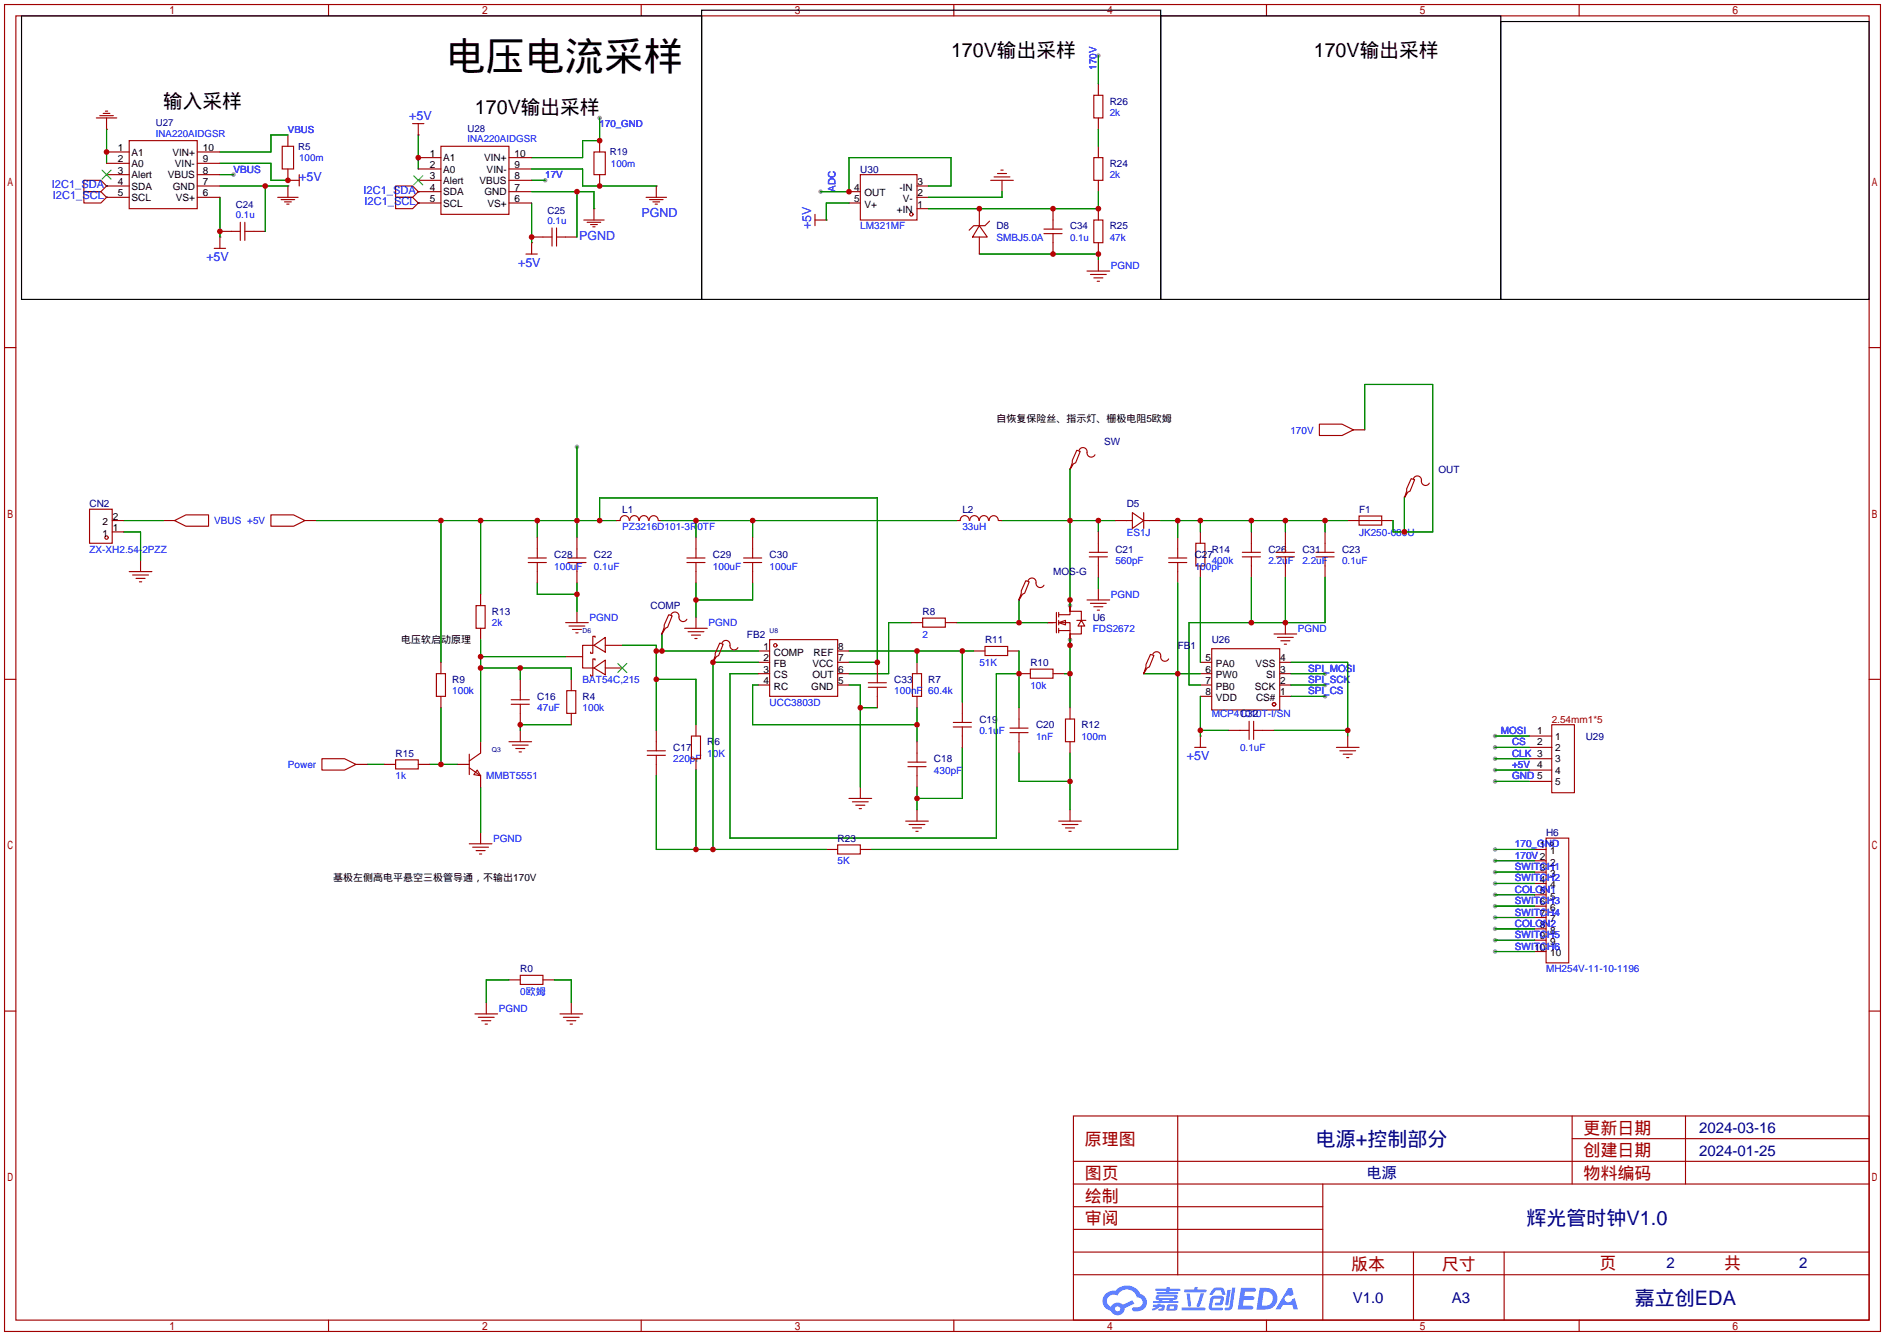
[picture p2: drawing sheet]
<svg xmlns="http://www.w3.org/2000/svg" width="422mm" height="299mm" viewBox="0 0 422 299" stroke-linecap="round" stroke-linejoin="round" font-family="sans-serif">
<g fill="#999">
<circle cx="52.3" cy="39.1" r=".51"/>
<circle cx="122.2" cy="40.4" r=".51"/>
<circle cx="129.3" cy="100.1" r=".51"/>
<circle cx="239.8" cy="135.6" r=".51"/>
<circle cx="239.8" cy="143.3" r=".51"/>
<circle cx="134.4" cy="26.4" r=".51"/>
<circle cx="296.9" cy="150.9" r=".51"/>
<circle cx="296.9" cy="153.4" r=".51"/>
<circle cx="296.9" cy="156" r=".51"/>
<circle cx="335" cy="190.2" r=".51"/>
<circle cx="335" cy="192.8" r=".51"/>
<circle cx="335" cy="195.3" r=".51"/>
<circle cx="335" cy="197.9" r=".51"/>
<circle cx="335" cy="200.4" r=".51"/>
<circle cx="335" cy="202.9" r=".51"/>
<circle cx="335" cy="205.5" r=".51"/>
<circle cx="335" cy="208" r=".51"/>
<circle cx="335" cy="210.6" r=".51"/>
<circle cx="335" cy="213.1" r=".51"/>
<circle cx="335" cy="164.8" r=".51"/>
<circle cx="335" cy="167.4" r=".51"/>
<circle cx="335" cy="169.9" r=".51"/>
<circle cx="335" cy="172.5" r=".51"/>
<circle cx="335" cy="175" r=".51"/>
<circle cx="246.1" cy="12.4" r=".51"/>
<circle cx="183.9" cy="42.9" r=".51"/>
</g>
<g fill="none" stroke="#a10000" stroke-width=".25">
<path d="M1 1h420.4v297.2h-420.4zM3.6 3.6h415.2v292.1h-415.2zM73.6 1v2.6M143.7 1v2.6M213.7 1v2.6M283.8 1v2.6M353.9 1v2.6M1 77.9h2.6M418.8 77.9h2.6M1 152.1h2.6M418.8 152.1h2.6M1 226.4h2.6"/>
<path d="M418.8 226.4h2.6M240.5 249.9h178.3v45.8h-178.3zM263.9 249.9v35.6M352.3 249.9v15.3M352.3 255h66.5M377.7 249.9v15.3M240.5 270.3h55.9M240.5 265.2h178.3M240.5 275.3h55.9M240.5 260.1h178.3M296.4 265.2v30.5M73.6 295.7v2.5"/>
<path d="M143.7 295.7v2.5M213.7 295.7v2.5M240.5 285.5h178.3M240.5 280.4h178.3M283.8 295.7v2.5M316.7 280.4v15.3M337.1 280.4v15.3M353.9 295.7v2.5"/>
</g>
<g fill="#5487ff">
<path d="M278.1 288.4h2.7a.48 .48 0 0 1 .7 .4 .48 .48 0 0 1-.7 .5h-1.8l-.2 1h1.9a.43 .43 0 0 1 .4 .5 .43 .43 0 0 1-.5 .4h-1.9l-.2 1.2h1.7a.45 .45 0 0 1 .6 .2 .45 .45 0 0 1-.2 .6l-3.2 .1z"/>
<path d="M288.7 288.5h.8l.4 1.4-.7 .4a.84 .84 0 0 0-1.2 .2 .84 .84 0 0 0 .3 1.2 .84 .84 0 0 0 1.1-.4l.1-.3 .6-.3 .7 2.5h-.9l-.3-1h-2.1l-.6 1h-1.1z"/>
<path d="M275.1 288.9h.7l-.5 3.2a.36 .36 0 0 1-.4 .3 .36 .36 0 0 1-.3-.4z"/>
<path d="M276.1 288.4h.7l-.6 4.3a1.13 1.13 0 0 1-1.8 .6l.2-.4 .7-.1 .2-.2z"/>
<path d="M271.8 288.7l.6-.3 1-.1a.77 .77 0 0 1 .9 .6l.3 .9-.2 .2h-.5l-.3-.9-.2-.1h-1l-.7 1h-.6z"/>
<path d="M271.4 290.5l.5-.3h1.7a.81 .81 0 0 1 .7 .5 .81 .81 0 0 1-.2 .9 .81 .81 0 0 1-.9 .8h-.7a.32 .32 0 0 1-.3-.4 .32 .32 0 0 1 .4-.3h.7l.3-.9-1.7 .1-.3 1.9h2.2a.32 .32 0 0 1 .3 .4 .32 .32 0 0 1-.4 .3h-2.3l-.4-.4-.1-.5z"/>
<path d="M264.8 292.8h5a.33 .33 0 0 1 .4 .4 .33 .33 0 0 1-.4 .3h-4.9l-.1-.2z"/>
<path d="M269.1 289.6h.7l-.6 2.1a.98 .98 0 0 1-.8 1l-.3-.3z"/>
<path d="M265.9 289.7h.7l.3 2.6a.34 .34 0 0 1-.3 .3 .34 .34 0 0 1-.4-.2z"/>
<path d="M265.4 288.8h2.2l.2-.6h.6l-.1 .6h1.8a.32 .32 0 0 1 .3 .3 .32 .32 0 0 1-.4 .3h-4.5l-.1-.1z"/>
<path d="M258.4 292.2h.9l.1-.2h.7l-.1 .2h.9l.1 .2-.1 .9-1.3 .2v-.4h.6l.1-.4a.68 .68 0 0 0-.9 .4l-1.1 .5-.2-.5 1-.4h-.8z"/>
<path d="M259 288.6h2.4l.1-.3h.7l-.1 .3h2.2l.3 .3-.3 .2h-2.2l-.1 .3h1.8l.2 .2-.2 .2h-4.5l-.1-.4h2l.1-.3h-2.3l-.1-.1z"/>
<path d="M282.3 288.4l-.7 4.9h1.6a2.5 2.5 0 0 0 3.1-2.5 2.5 2.5 0 0 0-3.1-2.4zM283.2 289.3a1.65 1.65 0 0 1 2 1.7 1.65 1.65 0 0 1-2.2 1.4h-.3z"/>
<path d="M259.1 290.2l-.1 .7 .6 .2 .1 .3h-1.3l.1 .4h5.4l.2-.2-.2-.2h-1.2l.2-.3a.7 .7 0 0 0 .8-.2 .7 .7 0 0 0 0-.9h-4.1zM259.7 290.4l3.5 .1-.2 .3h-3.2zM260.4 291.1h1.7l-.2 .3h-1.4z"/>
<path d="M261.6 292.3a1.05 1.05 0 0 0-.1 1.2 2.91 2.91 0 0 0 2.2-.2 .98 .98 0 0 0 0-1.1l-1.6-.1zM262.2 292.6h.8l.1 .3-.2 .2h-.8z"/>
<path d="M247.8 289.7a2.23 2.23 0 0 0-.6 2.3 2.23 2.23 0 0 0 1.8 1.6 1.58 1.58 0 0 0 1.7 1 1.58 1.58 0 0 0 1.3-1.6l2.2-1-.5-.8-2.1 1a1.65 1.65 0 0 0-2.6 .5 1.47 1.47 0 0 1-.8-2.1 1.47 1.47 0 0 1 2.2-.4 2.3 2.3 0 0 1 2.3-1.4 2.3 2.3 0 0 1 2.1 1.8 1.12 1.12 0 0 1 1.3 1 1.12 1.12 0 0 1-1.2 1.2h-.7a.45 .45 0 0 0-.5 .3 .45 .45 0 0 0 .4 .6 2.21 2.21 0 0 0 2.2-.6 2.21 2.21 0 0 0 .5-2.3 2.13 2.13 0 0 0-1.3-1 3.3 3.3 0 0 0-5.5-.7l-1.2 .1zM249.9 293.2a.57 .57 0 0 1 1.1 0 .57 .57 0 0 1-1.1 0z"/>
</g>
<path d="M4.8 3.6h152.4v63.5h-152.4zM157.2 2.3h102.9v64.8h-102.9zM260.1 3.6h76.2v63.5h-76.2zM336.3 4.8h82.5v62.3h-82.5z" fill="none" stroke="#000" stroke-width=".25"/>
<g fill="none" stroke="#a10000" stroke-width=".25">
<path d="M246.1 18.8v2.5M21.6 26.4h4.6M22.4 25.9h3M23.1 25.4h1.5M23.6 24.9h.5M23.9 29h.1M23.9 26.4v2.6M23.9 34h5.1M23.9 36.6h5.1M23.9 39.1h5.1M29 31.5h15.2v15.2h-15.2zM44.2 34h5.1"/>
<path d="M44.2 36.6h5.1M44.2 39.1h5.1M63.2 32.8h2.6v5h-2.6zM64.5 30.2v2.6M64.5 37.8v2.6M67.1 39.1v2.6M92.5 27.7h2.5M93.7 30.2h.1M93.7 27.7v2.5M93.7 35.3h5.1M93.7 37.8h5.1M98.8 32.8h15.2v15.2h-15.2z"/>
<path d="M114 35.3h5.1M114 37.8h5.1M133.1 34h2.5v5.1h-2.5zM134.4 31.5v2.5M134.4 39.1v2.6M192.8 39.1h12.7v10.2h-12.7zM222.8 39.6h3.5M223.5 38.9h2.1M224.3 38.1h.5M245.1 35.3h2v5.1h-2zM245.1 21.3h2v5.1h-2zM246.1 26.4v2.6"/>
<path d="M246.1 32.8v2.5M18.8 40.4h3.8l1.3 1.3-1.3 1.2h-3.8zM18.8 42.9h3.8l1.3 1.3-1.3 1.3h-3.8zM23.9 41.7h.1M23.9 44.2h.1M23.9 44.2h5.1M23.9 41.7h5.1M44.2 44.2h5.1M44.2 41.7h5.1M48 55.6h2.5M49.3 53.1h.1M49.3 51.8h4.5"/>
<path d="M49.3 53.1v2.5M53.8 49.8v4M54.9 49.8v4M54.9 51.8h4.5M62.2 44.2h4.6M63 44.7h3M63.8 45.2h1.5M64.3 45.7h.5M64.5 41.7h.1M64.5 40.4h.1M64.5 41.7v2.5M64.5 40.4h2.6"/>
<path d="M88.6 41.7h3.9l1.2 1.2-1.2 1.3h-3.9zM88.6 44.2h3.9l1.2 1.3-1.2 1.2h-3.9zM93.7 42.9h.1M93.7 45.5h.1M93.7 40.4h5.1M93.7 42.9h5.1M93.7 45.5h5.1M114 40.4h5.1M114 42.9h5.1M114 45.5h5.1M117.9 56.9h2.5M119.1 54.4h.1"/>
<path d="M119.1 53.1h4.6M119.1 54.4v2.5M123.7 51.1v4M124.7 51.1v4M124.7 53.1h4.6M130.8 49.3h4.6M131.6 49.8h3M132.3 50.3h1.6M132.8 50.8h.5M133.1 46.7h.1M133.1 46.7v2.6M144.8 44.2h4.6"/>
<path d="M145.5 44.7h3.1M146.3 45.2h1.5M146.8 45.7h.5M147.1 41.7h.1M147.1 41.7v2.5M182.6 49.3h2.6M182.6 48v2.5M185.2 49.3h.1M190.2 42.9h2.6M190.2 45.5h2.6M205.5 44.2h2.5M205.5 41.7h2.5"/>
<path d="M205.5 46.7h2.5M219.5 50.5l1.7 2.6h-3.3zM219.5 46.7v3.8M219.5 53.1v3.8M221.7 49.5l-1 1h-2.5l-1 1.1M222 40.4h5.1M224.5 40.4v2.5M233.9 51.3h4.1M233.9 52.3h4.1M236 46.7v4.6M236 52.3v4.6M245.1 49.3h2v5.1h-2z"/>
<path d="M246.1 40.4v2.5M246.1 46.7v2.6M246.1 54.4v2.5M246.1 58.2v2.5M243.6 60.7h5.1M244.3 61.5h3.6M245.1 62.2h2M245.9 63h.5M295.7 95h5l2.6 1.3-2.6 1.2h-5zM303.3 96.3h2.5M20.1 114h5v7.7h-5zM25.1 116.6h2.6"/>
<path d="M25.1 119.1h2.6M36.6 116.6h2.5M39.1 116.6l2.6-1.3h5v2.6h-5zM60.7 115.3h5.1l2.5 1.3-2.5 1.3h-5.1zM68.3 116.6h2.6M138.2 116.6h.7M139 116.6a1.01 1.01 0 0 1 1-1.1 1.01 1.01 0 0 1 1 1.1M141.1 116.6a1.01 1.01 0 0 1 1-1.1 1.01 1.01 0 0 1 1 1.1M143.3 116.6a1.01 1.01 0 0 1 1-1.1 1.01 1.01 0 0 1 1 1.1M145.5 116.6a1.01 1.01 0 0 1 1-1.1 1.01 1.01 0 0 1 1 1.1M147.6 116.6h.7M214.4 116.6h.7"/>
<path d="M215.2 116.6a1.01 1.01 0 0 1 1-1.1 1.01 1.01 0 0 1 1 1.1M217.3 116.6a1.01 1.01 0 0 1 1-1.1 1.01 1.01 0 0 1 1 1.1M219.5 116.6a1.01 1.01 0 0 1 1-1.1 1.01 1.01 0 0 1 1 1.1M221.7 116.6a1.01 1.01 0 0 1 1-1.1 1.01 1.01 0 0 1 1 1.1M223.8 116.6h.7M239.8 104.9v.3M241.3 100.8l.8 .3-1.1 2.5-.5 .3-.7 1.3 .5-1.6v-.5zM241.8 100.8a.93 .93 0 0 1 1.1-.5 .93 .93 0 0 1 .7 1 .94 .94 0 0 0 .7 1 .94 .94 0 0 0 1.1-.4M246.1 119.1v4.6M249.9 116.6h3.8M253.7 114.8l2.6 1.8-2.6 1.8zM256.3 116.6h3.8"/>
<path d="M256.3 114.8v3.6M269 119.1v2.6M280.4 119.1v4.6M288 119.1v4.6M296.9 119.1v4.6M302 116.6h10.2M304.5 115.6h5.1v2h-5.1zM314.7 111.3v.2M316.2 107.2l.8 .2-1 2.6-.5 .2-.8 1.3 .5-1.5v-.5zM316.7 107.2a.93 .93 0 0 1 1.2-.6 .93 .93 0 0 1 .6 1.1 .94 .94 0 0 0 .7 1 .94 .94 0 0 0 1.1-.5M29 128h5M29.7 128.8h3.6"/>
<path d="M30.5 129.5h2M31.2 130.3h.5M31.5 125.5v2.5M106.7 135.6h2v5.1h-2zM107.7 133.1v2.5M118.4 126h4M118.4 125h4M120.4 120.4v4.6M120.4 126v4.6M126.7 139.4h5.1M127.3 126h4M127.3 125h4"/>
<path d="M129.3 120.4v4.6M129.3 126v4.6M129.3 136.9v2.5M149.9 137.7l.7 .2-1 2.6-.5 .2-.8 1.3 .5-1.5v-.5zM150.4 137.7a.93 .93 0 0 1 1.1-.6 .93 .93 0 0 1 .6 1.1 .94 .94 0 0 0 .7 1 .94 .94 0 0 0 1.1-.5M153.9 126h4.1M153.9 125h4.1M156 120.4v4.6M156 126v4.6M156 138.2v2.5M166.6 126h4.1M166.6 125h4.1"/>
<path d="M168.7 120.4v4.6M168.7 126v4.6M204.2 139.4h2.6M206.8 138.4h5v2.1h-5zM211.8 139.4h2.6M228.3 134.1v.3M229.9 130l.7 .3-1 2.5-.5 .3-.8 1.3 .6-1.6v-.5zM230.4 130a.93 .93 0 0 1 1.1-.5 .93 .93 0 0 1 .7 1.1 .94 .94 0 0 0 .6 1 .94 .94 0 0 0 1.1-.5M234.7 139.4h2M236.7 137.2v4.5M237.2 139.4h2.6v2.6h2.5v-1.8M237.2 137.7h2.6v-.8h2.5v2"/>
<path d="M237.2 139.4l1.6-.5v1.1zM237.2 137.2v1M237.2 138.9v1.1M239.8 134.4v2.5M241.3 138.9h2M242.3 138.9l.8 1.3h-1.5zM243.6 134.4h5.1M244.1 124.7h4.1M244.1 123.7h4.1M244.3 135.1h3.6M245.1 135.9h2M245.9 136.7h.5"/>
<path d="M246.1 124.7v4.6M246.1 131.8v2.6M261.9 126h4M261.9 125h4M263.9 120.4v4.6M263.9 126v4.6M268 121.7h2v5h-2zM269 126.7v2.6M278.4 124.7h4M278.4 123.7h4M280.4 124.7v4.6M286 124.7h4.1"/>
<path d="M286 123.7h4.1M288 124.7v4.6M288 139.4v2.6M294.9 124.7h4.1M294.9 123.7h4.1M296.9 124.7v4.6M97.8 150.9h2v5.1h-2zM98.8 148.3v2.6M98.8 156v2.5M107.7 140.7v2.6M114.6 157.7h4M114.6 156.7h4"/>
<path d="M116.6 152.1v4.6M116.6 157.7v4.6M126.7 147.1h3.9M127 154.7h2v5.1h-2zM127.5 140.2h3.6M128 152.1v2.6M128 159.8v2.5M128.3 141h2M129 141.7h.5M133.1 144.5l2.5-1.8v3.3zM133.1 149.6l2.5-1.8v3.3zM133.1 144.5h-2.5v5.1h2.5"/>
<path d="M133.3 142.7v-.2h-.5v3.8h-.5v-.3M133.3 147.8v-.2h-.5v3.8h-.5v-.3M135.6 144.5h3.8M135.6 149.6h3.8M148.3 141.7v.3M153.4 140.7h5.1M154.2 141.5h3.5M154.9 142.2h2.1M155.7 143h.5M159.8 148.1v.2M161.3 144l.8 .3-1.1 2.5-.5 .3-.7 1.2 .5-1.5v-.5zM161.8 144a.93 .93 0 0 1 1.1-.5 .93 .93 0 0 1 .7 1 .94 .94 0 0 0 .7 1 .94 .94 0 0 0 1.1-.5"/>
<path d="M169.9 153.4h2.6M169.9 150.9h2.6M169.9 148.3h2.6M169.9 145.8h2.6M172.5 143.3h15.2v12.7h-15.2zM187.7 153.4h2.5M187.7 150.9h2.5M187.7 148.3h2.5M187.7 145.8h2.5M194.6 152.9h4M194.6 153.9h4M196.6 148.3v4.6"/>
<path d="M196.6 153.9v4.6M204.5 150.9h2v5.1h-2zM205.5 148.3v2.6M205.5 156v2.5M215.6 157.2v4.6M218.2 145.8h2.5M220.7 144.8h5.1v2h-5.1zM225.8 145.8h2.5M228.3 150.9h2.6M228.3 158.5v4.6M230.9 149.9h5.1v2h-5.1zM236 150.9h2.5"/>
<path d="M237.2 140.7v1M237.2 141.2h2.6M239.8 142v2.5M239.8 158.5v2.5M256.3 150.6v.3M257.8 146.6l.8 .2-1 2.6-.6 .2-.7 1.3 .5-1.5v-.6zM258.3 146.6a.93 .93 0 0 1 1.1-.6 .93 .93 0 0 1 .7 1.1 .94 .94 0 0 0 .7 1 .94 .94 0 0 0 1.1-.5M269 156h2.5M269 153.4h2.5M269 150.9h2.5M269 148.3h2.5M271.5 145.3h15.3v13.7h-15.3z"/>
<path d="M285.5 142h5.1M286.3 142.7h3.5M286.8 156h2.5M286.8 153.4h2.5M286.8 150.9h2.5M286.8 148.3h2.5M287 143.5h2.1M287.8 144.3h.5M72.1 169.9h5.1l2.6 1.3-2.6 1.3h-5.1zM79.8 171.2h2.5M86.1 171.2h2.5M88.6 170.2h5.1v2h-5.1z"/>
<path d="M93.7 171.2h2.6M102.6 171.2h2.6M105.2 168.9v4.6M105.2 172l2.5 1.7M106.9 172.5l.8 1.2-1.5-.2zM107.7 166.1v2.6l-2.5 1.7M107.7 173.7v2.6M114 166.1h5.1M114.8 166.9h3.6M115.6 167.6h2M116.3 168.4h.5M116.6 163.6v2.5"/>
<path d="M145 169.2h4.1M145 168.1h4.1M147.1 163.6v4.5M147.1 169.2v4.5M154.9 164.8h2.1v5.1h-2.1zM156 162.3v2.5M156 169.9v2.6M190.2 178.8h5.1M191 179.6h3.6M192.8 176.3v2.5M203.5 171.7h4M203.5 170.7h4"/>
<path d="M205.5 166.1v4.6M205.5 171.7v4.6M213.6 162.8h4.1M213.6 161.8h4.1M215.6 162.8v4.6M226.3 164.1h4.1M226.3 163.1h4.1M228.3 164.1v4.6M238.8 161h2v5.1h-2zM239.8 166.1v2.6M267.7 167.4h2.6M269 164.8h.1"/>
<path d="M269 164.8v2.6M275.3 163.6h4.6M279.9 161.5v4.1M280.9 163.6h4.6M280.9 161.5v4.1M299.5 167.4h5M300.2 168.1h3.6M301 168.9h2M301.8 169.7h.5M302 164.8v2.6M342.6 167.4h5.1M342.6 164.8h5.1"/>
<path d="M342.6 169.9h5.1M342.6 172.5h5.1M342.6 175h5.1M347.7 162.3h5.1v15.2h-5.1zM105.2 189h5M105.9 189.7h3.6M106.7 190.5h2M107.4 191.3h.5M107.7 186.4v2.6M185.2 190.2h2.5M187.7 189.2h5.1v2.1h-5.1zM191.8 180.3h2"/>
<path d="M192.5 181.1h.5M192.8 190.2h2.5M202.9 183.9h5.1M203.7 184.7h3.6M204.5 185.4h2M205.2 186.2h.5M205.5 181.4v2.5M237.2 183.9h5.1M238 184.7h3.6M238.8 185.4h2M239.5 186.2h.5M239.8 181.4v2.5"/>
<path d="M343.9 190.2h2.6M343.9 192.8h2.6M343.9 195.3h2.6M343.9 197.9h2.6M346.5 187.7h5v27.9h-5zM114 219.5h2.6M116.6 218.4h5.1v2.1h-5.1zM121.7 219.5h2.5M343.9 200.4h2.6M343.9 202.9h2.6M343.9 205.5h2.6M343.9 208h2.6"/>
<path d="M343.9 210.6h2.6M343.9 213.1h2.6M106.4 227.1h5.1M107.2 227.8h3.5M107.9 228.6h2.1M108.7 229.4h.5M109 224.5v2.6M125.5 227.1h5.1M126.2 227.8h3.6M127 228.6h2M127.8 229.4h.5M128 224.5v2.6"/>
<circle cx="204.2" cy="48" r=".38"/>
<circle cx="23.9" cy="120.4" r=".38"/>
<circle cx="173.7" cy="144.5" r=".38"/>
<circle cx="285.5" cy="157.7" r=".38"/>
<circle cx="347.7" cy="189" r=".38"/>
</g>
<g fill="none" stroke="#008700" stroke-width=".25">
<path d="M246.1 12.4v6.4M23.9 29v7.6M49.3 36.6h11.4v3.8h3.8M49.3 39.1h3M64.5 30.2h-3.8v3.8h-11.4M93.7 30.2v7.6M119.1 37.8h11.5v3.9h16.5M134.4 26.4v5.1h-3.8v3.8h-11.5M246.1 29v3.8M23.9 41.7h.1M23.9 44.2h.1M49.3 41.7h15.2"/>
<path d="M49.3 44.2v8.9M59.4 41.7v10.1M93.7 42.9h.1M93.7 45.5h.1M119.1 40.4h3.1M119.1 45.5v8.9M119.1 42.9h14v3.8M129.3 42.9v10.2M190.2 45.5h-5v3.8M208 41.7h5.1v-6.4h-22.9v7.6h-6.3M219.5 56.9h26.6v1.3M224.5 42.9v1.3h-16.5"/>
<path d="M246.1 42.9v3.8h-38.1M305.8 96.3v-10.2h15.3v33h-8.9v-2.5M27.7 116.6h8.9M27.7 119.1h3.8v6.4M70.9 116.6h67.3M98.8 116.6v31.7M107.7 116.6v16.5M120.4 116.6v3.8M129.3 100.1v20.3M134.4 116.6v-5.1h62.2v36.8h-6.4M148.3 116.6h66.1M156 116.6v3.8"/>
<path d="M168.7 116.6v3.8M224.5 116.6h25.4M239.8 105.2v30.4M246.1 116.6v2.5M260.1 116.6h41.9M263.9 116.6v3.8M269 116.6v2.5M280.4 116.6v2.5M288 116.6v2.5M296.9 116.6v2.5M314.7 111.5v7.6M120.4 130.6v2.5h8.9"/>
<path d="M129.3 130.6v6.3M156 130.6v7.6M168.7 130.6v3.8h-12.7M204.2 139.4h-5.1v11.5h-8.9M214.4 139.4h20.3M228.3 134.4v5M246.1 129.3v2.5M263.9 130.6v59.6h-68.6M269 129.3v19M280.4 129.3v10.1M288 129.3v10.1M296.9 129.3v10.1h-30.5v14h2.6"/>
<path d="M98.8 158.5v12.7M107.7 143.3v22.8M107.7 147.1h19M107.7 149.6h20.3v2.5M116.6 149.6v2.5M139.4 144.5h7.7v19.1M147.1 152.1h8.9v10.2M147.1 145.8h22.8M148.3 142v3.8M169.9 153.4h-1.2v8.9h36.8M169.9 148.3h-10.1v41.9M169.9 150.9h-6.3v36.8h59.7v-36.8h5"/>
<path d="M190.2 153.4h2.6v22.9M190.2 145.8h28M192.8 158.5h3.8M205.5 145.8v2.5M205.5 158.5v7.6M215.6 145.8v11.4M228.3 145.8v12.7M238.5 150.9h1.3M239.8 143.3v15.2M256.3 150.9h12.7M269 156v8.8M289.3 153.4h7.6"/>
<path d="M289.3 148.3h12.7v16.5M289.3 150.9h7.6M289.3 156h7.6M82.3 171.2h3.8M96.3 171.2h6.3M107.7 176.3v10.1M128 162.3h-11.4v1.3M147.1 173.7v16.5h38.1M156 172.5v17.7M205.5 176.3v5.1M215.6 167.4v11.4h-10.1M228.3 168.7v6.3h11.5"/>
<path d="M239.8 168.7v12.7M269 163.6h6.3M285.5 163.6h16.5M335 175h7.6M335 164.8h7.6M335 167.4h7.6M335 169.9h7.6M335 172.5h7.6M335 190.2h8.9M335 192.8h8.9M335 195.3h8.9M335 197.9h8.9"/>
<path d="M114 219.5h-5v5M124.2 219.5h3.8v5M335 200.4h8.9M335 202.9h8.9M335 205.5h8.9M335 208h8.9M335 210.6h8.9M335 213.1h8.9"/>
</g>
<path d="M22.9 38.1l2 2M24.9 38.1l-2 2M92.7 39.4l2 2M94.7 39.4l-2 2M138.4 148.6l2.1 2M140.5 148.6l-2.1 2" fill="none" stroke="#3c3" stroke-width=".25"/>
<g fill="#c00">
<circle cx="59.4" cy="41.7" r=".63"/>
<circle cx="49.3" cy="51.8" r=".63"/>
<circle cx="23.9" cy="34" r=".63"/>
<circle cx="64.5" cy="40.4" r=".63"/>
<circle cx="119.1" cy="53.1" r=".63"/>
<circle cx="93.7" cy="35.3" r=".63"/>
<circle cx="98.8" cy="171.2" r=".63"/>
<circle cx="129.3" cy="133.1" r=".63"/>
<circle cx="116.6" cy="162.3" r=".63"/>
<circle cx="192.8" cy="158.5" r=".63"/>
<circle cx="156" cy="134.4" r=".63"/>
<circle cx="98.8" cy="116.6" r=".63"/>
<circle cx="107.7" cy="116.6" r=".63"/>
<circle cx="129.3" cy="116.6" r=".63"/>
<circle cx="120.4" cy="116.6" r=".63"/>
<circle cx="134.4" cy="116.6" r=".63"/>
<circle cx="196.6" cy="148.3" r=".63"/>
<circle cx="205.5" cy="162.3" r=".63"/>
<circle cx="205.5" cy="178.8" r=".63"/>
<circle cx="228.3" cy="139.4" r=".63"/>
<circle cx="239.8" cy="175" r=".63"/>
<circle cx="246.1" cy="116.6" r=".63"/>
<circle cx="239.8" cy="116.6" r=".63"/>
<circle cx="239.8" cy="134.4" r=".63"/>
<circle cx="239.8" cy="150.9" r=".63"/>
<circle cx="239.8" cy="144.5" r=".63"/>
<circle cx="228.3" cy="150.9" r=".63"/>
<circle cx="215.6" cy="145.8" r=".63"/>
<circle cx="205.5" cy="145.8" r=".63"/>
<circle cx="314.7" cy="119.1" r=".63"/>
<circle cx="107.7" cy="147.1" r=".63"/>
<circle cx="116.6" cy="149.6" r=".63"/>
<circle cx="107.7" cy="149.6" r=".63"/>
<circle cx="147.1" cy="145.8" r=".63"/>
<circle cx="147.1" cy="152.1" r=".63"/>
<circle cx="148.3" cy="145.8" r=".63"/>
<circle cx="156" cy="116.6" r=".63"/>
<circle cx="168.7" cy="116.6" r=".63"/>
<circle cx="134.4" cy="31.5" r=".63"/>
<circle cx="288" cy="116.6" r=".63"/>
<circle cx="263.9" cy="116.6" r=".63"/>
<circle cx="296.9" cy="116.6" r=".63"/>
<circle cx="280.4" cy="116.6" r=".63"/>
<circle cx="269" cy="116.6" r=".63"/>
<circle cx="159.8" cy="190.2" r=".63"/>
<circle cx="156" cy="190.2" r=".63"/>
<circle cx="159.8" cy="148.3" r=".63"/>
<circle cx="269" cy="163.6" r=".63"/>
<circle cx="263.9" cy="150.9" r=".63"/>
<circle cx="288" cy="139.4" r=".63"/>
<circle cx="280.4" cy="139.4" r=".63"/>
<circle cx="302" cy="163.6" r=".63"/>
<circle cx="134.4" cy="41.7" r=".63"/>
<circle cx="129.3" cy="42.9" r=".63"/>
<circle cx="246.1" cy="56.9" r=".63"/>
<circle cx="236" cy="56.9" r=".63"/>
<circle cx="190.2" cy="42.9" r=".63"/>
<circle cx="219.5" cy="46.7" r=".63"/>
<circle cx="236" cy="46.7" r=".63"/>
<circle cx="246.1" cy="46.7" r=".63"/>
</g>
<text font-size="8.8" x="100.1" y="15.8">电压电流采样</text>
<g font-size="4.5" fill="#000080">
<text x="294.9" y="256.7">电源+控制部分</text>
<text x="342.1" y="274.4">辉光管时钟V1.0</text>
<text x="366.4" y="292.2">嘉立创EDA</text>
</g>
<g font-size="4.4">
<text x="213.1" y="12.8">170V输出采样</text>
<text x="294.4" y="12.8">170V输出采样</text>
<text x="36.6" y="24.3">输入采样</text>
<text x="106.4" y="25.5">170V输出采样</text>
</g>
<g font-size="3.8" fill="#a00000">
<text x="243.1" y="256.4">原理图</text>
<text x="354.8" y="253.9">更新日期</text>
<text x="354.8" y="259">创建日期</text>
<text x="243.1" y="269.1">绘制</text>
<text x="243.1" y="264">图页</text>
<text x="354.8" y="264">物料编码</text>
<text x="243.1" y="274.2">审阅</text>
<text x="302.8" y="284.4">版本</text>
<text x="323.1" y="284.4">尺寸</text>
<text x="358.4" y="284.1">页</text>
<text x="386.3" y="284.1">共</text>
</g>
<g font-size="3.4" fill="#000080">
<text x="380.7" y="253.7">2024-03-16</text>
<text x="306.3" y="263.9">电源</text>
<text x="380.7" y="258.8">2024-01-25</text>
<text x="373.5" y="283.9">2</text>
<text x="403.2" y="283.9">2</text>
<text x="303.1" y="291.8">V1.0</text>
<text x="325.3" y="291.8">A3</text>
</g>
<g font-size="2.8" fill="#00f">
<text x="91.7" y="26.8">+5V</text>
<text x="67.1" y="40.5">+5V</text>
<text x="129.8" y="53.7">PGND</text>
<text x="143.8" y="48.6">PGND</text>
<text x="181.8" y="51.3" transform="rotate(-90 181.8 51.3)">+5V</text>
<text x="46.2" y="58.5">+5V</text>
<text x="116.1" y="59.8">+5V</text>
<text x="266" y="170.3">+5V</text>
</g>
<g font-size="2.5" fill="#00f">
<text x="11.6" y="42.1">I2C1_SDA</text>
<text x="11.8" y="44.7">I2C1_SCL</text>
<text x="81.4" y="43.4">I2C1_SDA</text>
<text x="81.7" y="45.9">I2C1_SCL</text>
</g>
<g font-size="2.2" fill="#00f">
<text x="245.7" y="15.6" transform="rotate(-90 245.7 15.6)">170V</text>
<text x="64.5" y="29.8">VBUS</text>
<text x="134.4" y="28.5">170_GND</text>
<text x="248.7" y="26">2k</text>
<text x="34.9" y="30.6">INA220AIDGSR</text>
<text x="104.8" y="31.9">INA220AIDGSR</text>
<text x="52.3" y="38.7">VBUS</text>
<text x="67.1" y="36.1">100m</text>
<text x="122.2" y="39.9">17V</text>
<text x="136.9" y="37.4">100m</text>
<text x="248.7" y="39.9">2k</text>
<text x="187.3" y="42.9" transform="rotate(-90 187.3 42.9)">ADC</text>
<text x="52.8" y="48.9">0.1u</text>
<text x="122.7" y="50.2">0.1u</text>
<text x="192.8" y="51.4">LM321MF</text>
<text x="223.3" y="53.9">SMBJ5.0A</text>
<text x="239.8" y="53.9">0.1u</text>
<text x="248.7" y="53.9">47k</text>
<text x="248.9" y="60.3">PGND</text>
<text x="289.2" y="97.1">170V</text>
<text x="48" y="117.4">VBUS +5V</text>
<text x="139.4" y="118.7">PZ3216D101-3R0TF</text>
<text x="215.6" y="118.7">33uH</text>
<text x="252.5" y="119.9">ES1J</text>
<text x="304.5" y="119.9">JK250-080U</text>
<text x="20.1" y="123.8">ZX-XH2.54-2PZZ</text>
<text x="124.2" y="127.6">100uF</text>
<text x="133.1" y="127.6">0.1uF</text>
<text x="159.8" y="127.6">100uF</text>
<text x="172.5" y="127.6">100uF</text>
<text x="249.9" y="126.3">560pF</text>
<text x="267.7" y="127.6">100pF</text>
<text x="271.5" y="126.3">400k</text>
<text x="284.2" y="126.3">2.2uF</text>
<text x="291.8" y="126.3">2.2uF</text>
<text x="300.7" y="126.3">0.1uF</text>
<text x="248.9" y="133.9">PGND</text>
<text x="110.2" y="140.3">2k</text>
<text x="132.1" y="139">PGND</text>
<text x="158.7" y="140.3">PGND</text>
<text x="206.8" y="142.8">2</text>
<text x="244.9" y="141.5">FDS2672</text>
<text x="290.8" y="141.5">PGND</text>
<text x="219.5" y="149.2">51K</text>
<text x="101.3" y="155.5">100k</text>
<text x="130.6" y="153">BAT54C,215</text>
<text x="200.4" y="155.5">100nF</text>
<text x="208" y="155.5">60.4k</text>
<text x="230.9" y="154.2">10k</text>
<text x="293.1" y="150.4">SPI_MOSI</text>
<text x="293.1" y="153">SPI_SCK</text>
<text x="293.1" y="155.5">SPI_CS</text>
<text x="120.4" y="159.3">47uF</text>
<text x="130.6" y="159.3">100k</text>
<text x="172.5" y="158">UCC3803D</text>
<text x="271.5" y="160.6">MCP41010T-I/SN</text>
<text x="219.5" y="164.4">0.1uF</text>
<text x="232.2" y="165.7">1nF</text>
<text x="242.3" y="165.7">100m</text>
<text x="336.3" y="164.4">MOSI</text>
<text x="338.8" y="166.9">CS</text>
<text x="64.5" y="172">Power</text>
<text x="150.9" y="170.7">220pF</text>
<text x="158.5" y="169.5">10K</text>
<text x="209.3" y="173.3">430pF</text>
<text x="277.9" y="168.2">0.1uF</text>
<text x="338.8" y="169.5">CLK 3</text>
<text x="338.8" y="172">+5V 4</text>
<text x="88.6" y="174.6">1k</text>
<text x="109" y="174.6">MMBT5551</text>
<text x="338.8" y="174.6">GND 5</text>
<text x="110.5" y="188.5">PGND</text>
<text x="339.5" y="189.8">170_GND</text>
<text x="187.7" y="193.6">5K</text>
<text x="339.5" y="192.3">170V2</text>
<text x="339.5" y="194.9">SWITCH1</text>
<text x="339.5" y="197.4">SWITCH2</text>
<text x="339.5" y="200">COLON1</text>
<text x="339.5" y="202.5">SWITCH3</text>
<text x="339.5" y="205">SWITCH4</text>
<text x="339.5" y="207.6">COLON2</text>
<text x="339.5" y="210.1">SWITCH5</text>
<text x="339.5" y="212.7">SWITCH6</text>
<text x="346.5" y="217.7">MH254V-11-10-1196</text>
<text x="111.8" y="226.6">PGND</text>
<text x="116.6" y="222.8">0欧姆</text>
</g>
<g font-size="2.2" fill="#000080">
<text x="248.7" y="23.4">R26</text>
<text x="34.9" y="28.3">U27</text>
<text x="104.8" y="29.6">U28</text>
<text x="66.8" y="33.5">R5</text>
<text x="136.7" y="34.8">R19</text>
<text x="192.8" y="38.7">U30</text>
<text x="248.7" y="37.4">R24</text>
<text x="52.8" y="46.7">C24</text>
<text x="122.7" y="47.9">C25</text>
<text x="223.3" y="51.4">D8</text>
<text x="239.8" y="51.4">C34</text>
<text x="248.7" y="51.4">R25</text>
<text x="247.4" y="99.6">SW</text>
<text x="322.3" y="106">OUT</text>
<text x="20.1" y="113.6">CN2</text>
<text x="252.5" y="113.6">D5</text>
<text x="139.4" y="114.9">L1</text>
<text x="215.6" y="114.9">L2</text>
<text x="304.5" y="114.9">F1</text>
<text x="124.2" y="125">C28</text>
<text x="133.1" y="125">C22</text>
<text x="159.8" y="125">C29</text>
<text x="172.5" y="125">C30</text>
<text x="249.9" y="123.8">C21</text>
<text x="267.7" y="125">C27</text>
<text x="271.5" y="123.8">R14</text>
<text x="284.2" y="123.8">C26</text>
<text x="291.8" y="123.8">C31</text>
<text x="300.7" y="123.8">C23</text>
<text x="236" y="128.8">MOS-G</text>
<text x="110.2" y="137.7">R13</text>
<text x="145.8" y="136.5">COMP</text>
<text x="206.8" y="137.7">R8</text>
<text x="167.4" y="142.8">FB2</text>
<text x="244.9" y="139">U6</text>
<text x="220.7" y="144.1">R11</text>
<text x="230.9" y="149.2">R10</text>
<text x="263.9" y="145.3">FB1</text>
<text x="271.5" y="144.1">U26</text>
<text x="101.3" y="153">R9</text>
<text x="200.4" y="153">C33</text>
<text x="208" y="153">R7</text>
<text x="120.4" y="156.8">C16</text>
<text x="130.6" y="156.8">R4</text>
<text x="219.5" y="161.9">C19</text>
<text x="277.9" y="160.6">C32</text>
<text x="158.5" y="166.9">R6</text>
<text x="232.2" y="163.1">C20</text>
<text x="242.3" y="163.1">R12</text>
<text x="355.3" y="165.7">U29</text>
<text x="88.6" y="169.5">R15</text>
<text x="150.9" y="168.2">C17</text>
<text x="209.3" y="170.7">C18</text>
<text x="187.7" y="188.5">R23</text>
<text x="346.5" y="187.3">H6</text>
<text x="116.6" y="217.7">R0</text>
</g>
<g font-size="2.2">
<text x="26.4" y="33.8">1</text>
<text x="29.5" y="34.8">A1</text>
<text x="38.6" y="34.8">VIN+</text>
<text x="45.5" y="33.8">10</text>
<text x="96.3" y="35.1">1</text>
<text x="115.3" y="35.1">10</text>
<text x="26.4" y="36.4">2</text>
<text x="26.4" y="38.9">3</text>
<text x="26.4" y="41.4">4</text>
<text x="29.5" y="37.4">A0</text>
<text x="29.5" y="39.9">Alert</text>
<text x="37.6" y="39.9">VBUS</text>
<text x="39.2" y="37.4">VIN-</text>
<text x="45.5" y="41.4">7</text>
<text x="45.5" y="38.9">8</text>
<text x="45.5" y="36.4">9</text>
<text x="96.3" y="37.6">2</text>
<text x="96.3" y="40.2">3</text>
<text x="99.3" y="36.1">A1</text>
<text x="99.3" y="38.6">A0</text>
<text x="99.3" y="41.2">Alert</text>
<text x="107.4" y="41.2">VBUS</text>
<text x="108.5" y="36.1">VIN+</text>
<text x="109.1" y="38.6">VIN-</text>
<text x="115.3" y="40.2">8</text>
<text x="115.3" y="37.6">9</text>
<text x="205.6" y="41.4">3</text>
<text x="26.4" y="44">5</text>
<text x="29.5" y="42.5">SDA</text>
<text x="29.5" y="45">SCL</text>
<text x="38.7" y="42.5">GND</text>
<text x="39.4" y="45">VS+</text>
<text x="45.5" y="44">6</text>
<text x="96.3" y="42.7">4</text>
<text x="96.3" y="45.3">5</text>
<text x="99.3" y="43.7">SDA</text>
<text x="99.3" y="46.3">SCL</text>
<text x="108.6" y="43.7">GND</text>
<text x="109.2" y="46.3">VS+</text>
<text x="115.3" y="45.3">6</text>
<text x="115.3" y="42.7">7</text>
<text x="191.4" y="42.7">4</text>
<text x="191.4" y="45.3">5</text>
<text x="193.7" y="44">OUT</text>
<text x="193.7" y="46.5">V+</text>
<text x="201" y="47.8">+IN</text>
<text x="201.6" y="42.7">-IN</text>
<text x="202.3" y="45.3">V-</text>
<text x="205.6" y="46.5">1</text>
<text x="205.6" y="44">2</text>
<text x="223.3" y="94.5">自恢复保险丝、指示灯、栅极电阻5欧姆</text>
<text x="23" y="117.6">2</text>
<text x="25.3" y="118.9">1</text>
<text x="25.3" y="116.4">2</text>
<text x="23" y="120.2">1</text>
<text x="89.9" y="144.1">电压软启动原理</text>
<text x="171.1" y="145.6">1</text>
<text x="171.1" y="148.1">2</text>
<text x="173.4" y="146.9">COMP</text>
<text x="173.4" y="149.4">FB</text>
<text x="182" y="149.4">VCC</text>
<text x="182.3" y="146.9">REF</text>
<text x="187.8" y="148.1">7</text>
<text x="187.8" y="145.6">8</text>
<text x="270.2" y="148.1">5</text>
<text x="272.5" y="149.4">PA0</text>
<text x="281.3" y="149.4">VSS</text>
<text x="286.9" y="148.1">4</text>
<text x="171.1" y="150.7">3</text>
<text x="171.1" y="153.2">4</text>
<text x="173.4" y="151.9">CS</text>
<text x="173.4" y="154.5">RC</text>
<text x="181.8" y="154.5">GND</text>
<text x="182" y="151.9">OUT</text>
<text x="187.8" y="153.2">5</text>
<text x="187.8" y="150.7">6</text>
<text x="270.2" y="150.7">6</text>
<text x="270.2" y="153.2">7</text>
<text x="270.2" y="155.7">8</text>
<text x="272.5" y="151.9">PW0</text>
<text x="272.5" y="154.5">PB0</text>
<text x="281.2" y="154.5">SCK</text>
<text x="283.7" y="151.9">SI</text>
<text x="286.9" y="155.7">1</text>
<text x="286.9" y="153.2">2</text>
<text x="286.9" y="150.7">3</text>
<text x="272.5" y="157">VDD</text>
<text x="281.5" y="157">CS#</text>
<text x="344.4" y="164.4">1</text>
<text x="344.4" y="166.9">2</text>
<text x="348.5" y="165.7">1</text>
<text x="348.5" y="168.2">2</text>
<text x="348.5" y="170.7">3</text>
<text x="348.5" y="173.3">4</text>
<text x="348.5" y="175.8">5</text>
<text x="345.1" y="190">1</text>
<text x="347.4" y="191.3">1</text>
<text x="74.7" y="197.4">基极左侧高电平悬空三极管导通，不输出170V</text>
<text x="345.1" y="195.1">3</text>
<text x="345.1" y="197.7">4</text>
<text x="347.4" y="193.8">2</text>
<text x="347.4" y="196.4">3</text>
<text x="345.1" y="200.2">5</text>
<text x="345.1" y="202.7">6</text>
<text x="347.4" y="198.9">4</text>
<text x="347.4" y="201.5">5</text>
<text x="345.1" y="205.3">7</text>
<text x="345.1" y="207.8">8</text>
<text x="347.4" y="204">6</text>
<text x="347.4" y="206.5">7</text>
<text x="347.4" y="209.1">8</text>
<text x="343.8" y="212.9">10</text>
<text x="345.1" y="210.4">9</text>
<text x="347.4" y="211.6">9</text>
<text x="347.4" y="214.2">10</text>
</g>
<text font-size="2.2" fill="#a00000" x="347.7" y="161.9">2.54mm1*5</text>
<g font-size="1.5" fill="#000080">
<text x="130.6" y="141.7">D6</text>
<text x="172.5" y="141.7">U8</text>
<text x="110.2" y="168.4">Q3</text>
</g>
</svg>
